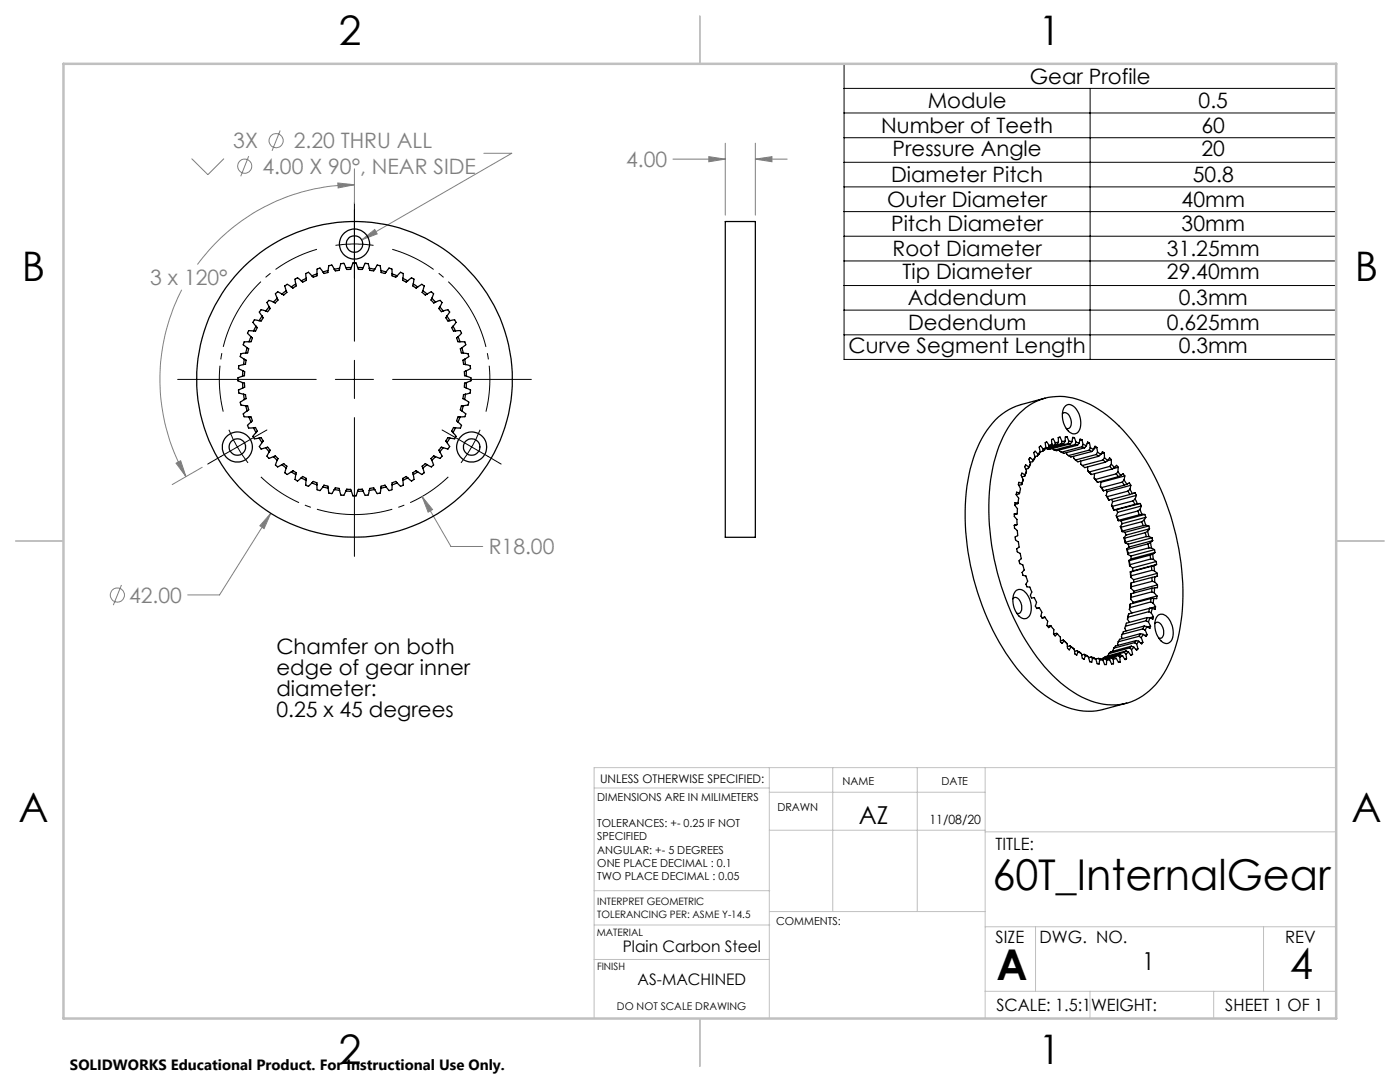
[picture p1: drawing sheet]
<svg xmlns="http://www.w3.org/2000/svg" width="279mm" height="216mm" viewBox="0 0 279 216" stroke-linecap="round" stroke-linejoin="round" font-family="sans-serif">
<g fill="none" stroke="#808080" stroke-width=".2">
<path d="M38.2 31.6l3.3 3.3 3.2-3.3M49.6 31.2l-1.6 4M55.9 26l-1.6 4.1M67.4 36.5l3.3 .4-3.2 .6zM70.7 36.9a39 39 0 0 0-31.3 15.9M70.7 33.7v6.9M96.6 30.6h5.5l-29.9 17.3M134.3 31.8h10.4M141.5 31.3l3.2 .5-3.2 .5zM144.7 28.6v14.3M150.7 31.8l3.4-.5v1zM150.7 28.6v14.3"/>
<path d="M150.7 31.8h6.4M36.3 57.8a38.9 38.9 0 0 0 .8 37.3M72.2 47.9l2.6-2.1 .5 .9zM35.1 92.4l1-.5 1 3.2zM40.4 93.2l-6 3.5M84.2 99.1l2.1 2.6-.9 .5zM84.2 99.1l5.8 9.9h6.3M24.2 116.7l-1.6 4.1M54 102.4l-1.3 3.1-.8-.6zM54 102.4l-10.2 16.3h-6.3"/>
<circle cx="48.8" cy="33.1" r="1.41"/>
<circle cx="55.1" cy="28.1" r="1.42"/>
<circle cx="23.4" cy="118.7" r="1.42"/>
</g>
<path d="M63.2 49.7a27 27 0 0 0-18.7 32.4M52.1 95.2a27 27 0 0 0 37.4 0M97 82.1a27 27 0 0 0-18.7-32.4" fill="none" stroke="#000" stroke-width=".2" stroke-dasharray="15.2 1.3 1.3 1.3" stroke-dashoffset="6" stroke-linecap="butt"/>
<g fill="none" stroke="#000" stroke-width=".2">
<path d="M168.5 12.7h98.2v59h-98.2zM168.5 17.6h98.2M217.6 17.6v54.1M168.5 22.5h98.2M168.5 27.5h98.2M168.5 32.4h98.2M168.5 37.3h98.2M67 49a25.6 25.6 0 0 1 7.5 0M70.7 40.4v27.7M168.5 42.2h98.2M168.5 47.1h98.2M168.5 52.1h98.2"/>
<path d="M168.5 57h98.2M35.5 75.7h27.6M66.9 75.7h7.6M70.7 71.9v7.6M78.4 75.7h27.6M168.5 61.9h98.2M168.5 66.8h98.2M45.7 85.8l1.7 3.4M47.4 89.2l2.1 3.2M47.4 89.2l-5.9 3.4M53.3 85.8l-5.9 3.4M70.7 83.3v27.7"/>
<path d="M88.2 85.8l5.9 3.4M94.1 89.2l-2.1 3.2M94.1 89.2l5.9 3.4M95.8 85.8l-1.7 3.4"/>
</g>
<g fill="none" stroke="#c0c0c0" stroke-width=".2">
<path d="M118.6 157.2h34.9M153.5 153.2v50M153.5 158.1h43.1M166.2 153.2v28.7M183.1 153.2v28.7M196.6 153.2v50M266.7 153.2h-148.1v50M118.6 177.7h35M153.5 165.7h43.1M196.6 166h70.1M118.6 191.5h34.9M118.6 184.6h35"/>
<path d="M153.6 181.9h43M196.6 197.8h70.1M196.6 184.9h70.1M206.7 184.9v12.9M217.5 197.8v5.4M242.2 197.8v5.4M252.2 184.9v12.9"/>
</g>
<path d="M139.7 3.2v9.5M3.1 107.9h9.6M266.7 107.9h9.5M139.7 203.2v9.6" fill="none" stroke="#c0c0c0" stroke-width=".25"/>
<path d="M12.7 12.7h254v190.5h-254z" fill="none" stroke="#c0c0c0" stroke-width=".5"/>
<path d="M72.2 47.9l3.1-1.2-.5-.9zM54 102.4l-2.1 2.5 .8 .6zM67.4 36.5l3.3 .4-3.2 .6zM35.1 92.4l1-.5 1 3.2zM84.2 99.1l1.2 3.1 .9-.5zM141.5 31.3l3.2 .5-3.2 .5zM150.7 31.8l3.4-.5v1z" fill="#808080"/>
<g fill="none" stroke="#000" stroke-width=".25">
<path d="M55.3 59.5l-.7 .8M55.3 59.5l.2 .4-.6 .6-.3-.2M56.3 58.7l-.9-.5-.2 .2-.2 .2 .3 .9M57.1 58l-.8 .7M57.1 58l.2 .3-.7 .6-.3-.2M58.1 57.3l-.8-.6-.5 .3 .3 1M59 56.7l-.9 .6M59 56.7l.1 .4-.6 .4-.4-.2M60.1 56l-.7-.6-.4 .2-.1 .1 .1 1M61.1 55.5l-1 .5M61.1 55.5v.5l-.6 .3-.4-.3M62.2 55l-.6-.7-.6 .3 .1 .9"/>
<path d="M63.3 54.6l-1.1 .4M63.3 54.6v.4l-.2 .1-.6 .2-.3-.3M64.5 54.3l-.6-.8-.6 .2v.9M65.5 54l-1 .3M65.5 54l-.1 .4h-.1l-.6 .2-.2-.3M66.7 53.7l-.5-.8-.5 .1-.2 1M67.8 53.6l-1.1 .1M67.8 53.6l-.1 .3-.4 .1h-.4l-.2-.3M69 53.4l-.4-.9-.6 .1-.2 1M70.1 53.3l.3-.8h.6l.4 .8M70.1 53.3l-1.1 .1M70.1 53.3l-.1 .4-.3 .1h-.5l-.2-.4"/>
<path d="M71.4 53.3l1.1 .1M71.4 53.3l.1 .4 .3 .1h.5l.2-.4M72.5 53.4l.4-.9 .6 .1 .2 1M73.7 53.6l1.1 .1M73.7 53.6l.1 .3 .4 .1h.4l.2-.3M74.8 53.7l.5-.8 .5 .1 .2 1M76 54l1 .3M76 54l.1 .4h.1l.6 .2 .2-.3M77 54.3l.6-.8 .6 .2v.9M78.2 54.6l1.1 .4M78.2 54.6v.4l.2 .1 .6 .2 .3-.3M79.3 55l.6-.7 .6 .3-.1 .9"/>
<path d="M80.4 55.5l1 .5M80.4 55.5v.5l.6 .3 .4-.3M81.4 56l.7-.6 .4 .2 .1 .1-.1 1M82.5 56.7l.9 .6M82.5 56.7l-.1 .4 .6 .4 .4-.2M83.4 57.3l.8-.6 .5 .3-.3 1M84.4 58l.8 .7M84.4 58l-.2 .3 .4 .3 .3 .3 .3-.2M85.2 58.7l.9-.5 .3 .3 .1 .1-.3 .9M86.2 59.5l.7 .8M86.2 59.5l-.2 .4 .6 .6 .3-.2M144.7 44.2h6v63h-6z"/>
<path d="M48.4 75.1l-.9 .3v.6l.9 .3M48.4 76.3l.1 1.1M48.4 76.3l.4 .1v.5v.4l-.3 .1M48.5 74l-.1 1.1M48.5 77.4l-.9 .4v.5l.1 .1 .9 .3M48.5 74l.3 .2v.2v.6l-.4 .1M48.6 72.7l-.9 .3-.1 .1v.5l.9 .4M48.6 78.7l.2 1M48.6 78.7h.4l.1 .7-.3 .3M48.8 71.7l-.2 1M48.8 79.7l-.9 .6 .1 .2 .1 .3 .9 .2M48.8 71.7l.3 .3-.1 .7h-.4"/>
<path d="M49 70.4l-.9 .2-.1 .3-.1 .3 .9 .5M49.3 69.4l-.3 1M49.3 69.4l.3 .2v.3l-.2 .5h-.4M49.7 68.2h-1l-.1 .5-.1 .1 .8 .6M50.1 67.2l-.4 1M50.1 67.2l.3 .3-.3 .6-.4 .1M50.6 66h-1l-.2 .5 .7 .7M51.1 65.1l-.5 .9M51.1 65.1l.3 .3-.4 .6h-.4M51.7 64l-.9-.2-.1 .2-.2 .3 .6 .8M52.3 63.1l-.6 .9M52.3 63.1l.2 .3-.2 .4-.2 .3-.4-.1"/>
<path d="M53.1 62.1l-1-.3-.2 .2-.1 .3 .5 .8M53.7 61.2l-.6 .9M53.7 61.2l.2 .4-.5 .6-.3-.1M54.6 60.3l-.9-.4-.3 .3-.1 .2 .4 .8M86.9 60.3l.9-.4 .3 .3 .1 .2-.4 .8M87.8 61.2l.6 .9M87.8 61.2l-.2 .4 .5 .6 .3-.1M88.4 62.1l1-.3 .2 .2 .1 .3-.5 .8M89.2 63.1l.6 .9M89.2 63.1l-.2 .3 .2 .4 .2 .3 .4-.1M89.8 64l.9-.2 .1 .2 .2 .3-.6 .8M90.4 65.1l.5 .9"/>
<path d="M90.4 65.1l-.3 .3 .4 .6h.4M90.9 66h1l.2 .5-.7 .7M91.4 67.2l.4 1M91.4 67.2l-.3 .3 .3 .6 .4 .1M91.8 68.2h1l.1 .5 .1 .1-.8 .6M92.2 69.4l.3 1M92.2 69.4l-.3 .2v.3l.2 .5h.4M92.5 70.4l.9 .2 .1 .3 .1 .3-.9 .5M92.7 79.7l.9 .6-.1 .2-.1 .3-.9 .2M92.7 71.7l.2 1M92.7 71.7l-.3 .3 .1 .7h.4M92.9 78.7l-.2 1"/>
<path d="M92.9 72.7l.9 .3 .1 .5-.9 .5M92.9 78.7h-.4l-.1 .7 .3 .3M93 77.4l.9 .5-.1 .5-.9 .3M93 74l.1 1.1M93 74l-.3 .2v.2v.6l.4 .1M93.1 76.3l-.1 1.1M93.1 75.1l.9 .4v.5l-.9 .3M93.1 76.3l-.4 .1v.5v.4l.3 .1M208.6 79.4l-4.8 1.3a12.8 12.8 0 0 0-7.9 6.8 34.8 34.8 0 0 0-3 19.9 50.3 50.3 0 0 0 10.8 26.9 20.8 20.8 0 0 0 11.7 7.5l1.7 .1h1.7l6.1-1.6M49 81l.3 1M49 81l.5 .1 .1 .7-.3 .2M49.3 82l-.8 .6 .1 .1 .1 .4 1 .1"/>
<path d="M49.7 83.2l.4 1M49.7 83.2h.4l.3 .8-.3 .2M50.1 84.2l-.7 .7 .1 .3 .1 .2h1M50.6 85.4l.5 .9M50.6 85.4l.4-.1v.1l.4 .6-.3 .3M51.1 86.3l-.6 .8 .2 .4 1-.1M51.7 87.4l.6 .9M51.7 87.4l.4-.1 .4 .7-.2 .3M52.3 88.3l-.5 .8 .3 .5 1-.3M53.1 89.3l.6 .9M53.1 89.3l.3-.1 .2 .2 .3 .5-.2 .3M53.7 90.2l-.4 .8 .4 .5 .9-.4"/>
<path d="M54.6 91.1l.7 .8M54.6 91.1l.3-.2 .3 .3 .3 .3-.2 .4M55.3 91.9l-.3 .9 .2 .2 .2 .2 .9-.5M56.3 92.7l.8 .7M56.3 92.7l.3-.2 .7 .5-.2 .4M57.1 93.4l-.3 .9 .2 .2 .3 .2 .8-.5M58.1 94.2l.9 .5M58.1 94.2l.4-.3 .6 .4-.1 .4M59 94.7l-.1 1 .4 .3 .8-.6M60.1 95.4l1 .4M60.1 95.4l.3-.3 .7 .4v.3M61.1 95.8l-.1 1 .3 .2h.3l.6-.6"/>
<path d="M62.2 96.4l1.1 .3M62.2 96.4l.3-.3 .8 .2v.4M63.3 96.7l.1 1.1 .5 .1 .6-.7M64.5 97.2l1 .2M64.5 97.2l.2-.4 .7 .2 .1 .4M65.5 97.4l.1 1h.2l.4 .1 .5-.8M66.7 97.7l1.1 .2M66.7 97.7l.2-.4 .5 .1 .3 .1 .1 .4M67.8 97.9l.2 .9h.5h.1l.4-.8M69 98h1.1M69 98l.2-.4h.8l.1 .4M70.1 98l.3 1h.6l.4-1"/>
<path d="M72.5 98h-1.1M72.5 98l-.2-.4h-.8l-.1 .4M73.7 97.9l-.2 .9h-.5h-.1l-.4-.8M74.8 97.7l-1.1 .2M74.8 97.7l-.2-.4-.3 .1-.5 .1-.1 .4M76 97.4l-.1 1h-.2l-.4 .1-.5-.8M77 97.2l-1 .2M77 97.2l-.2-.4-.7 .2-.1 .4M78.2 96.7l-.1 1.1-.5 .1-.6-.7M79.3 96.4l-1.1 .3M79.3 96.4l-.3-.3-.8 .2v.4M80.4 95.8l.1 1-.3 .2h-.3l-.6-.6"/>
<path d="M81.4 95.4l-1 .4M81.4 95.4l-.3-.3-.7 .4v.3M82.5 94.7l.1 1-.4 .3-.8-.6M83.4 94.2l-.9 .5M83.4 94.2l-.4-.3-.6 .4 .1 .4M84.4 93.4l.3 .9-.2 .2-.3 .2-.8-.5M85.2 92.7l-.8 .7M85.2 92.7l-.3-.2-.7 .5 .2 .4M86.2 91.9l.3 .9-.1 .1-.3 .3-.9-.5M86.9 91.1l-.7 .8M86.9 91.1l-.3-.2-.3 .3-.3 .3 .2 .4M87.8 90.2l.4 .8-.1 .2-.3 .3-.9-.4"/>
<path d="M88.4 89.3l-.6 .9M88.4 89.3l-.3-.1-.2 .2-.3 .5 .2 .3M89.2 88.3l.5 .8-.3 .5-1-.3M89.8 87.4l-.6 .9M89.8 87.4l-.4-.1-.4 .7 .2 .3M90.4 86.3l.6 .8-.2 .4-1-.1M90.9 85.4l-.5 .9M90.9 85.4l-.4-.1-.3 .6 .2 .4M91.4 84.2l.7 .7-.1 .3-.1 .2h-1M91.8 83.2l-.4 1M91.8 83.2h-.4l-.3 .8 .3 .2M92.2 82l.8 .6-.1 .1-.1 .4-1 .1"/>
<path d="M92.5 81l-.3 1M92.5 81l-.5 .1-.1 .7 .3 .2M202.8 98.7l.5 .7-.1 1M203.4 82.5a11.6 11.6 0 0 1 14.1-1.8 30.2 30.2 0 0 1 11.8 12.2 51.8 51.8 0 0 1 6.4 31.1 22.8 22.8 0 0 1-5.7 13.3 11.3 11.3 0 0 1-13.2 2.2 27.9 27.9 0 0 1-12-11.5 50.7 50.7 0 0 1-6.9-33.5 22.7 22.7 0 0 1 5.5-12zM203.5 98.4l-.6-.2-.1 .5M203.5 98.4l-.1 .1-.6 .2M203.9 96.7l-.6 .1M203.9 96.5l-.6-.3v.2l-.1 .3 .5 .8-.2 .9M203.9 96.5v.2M204.2 95.7l-.3 .8M204.2 95.7l-.3 1M204.5 95l-.6 .1"/>
<path d="M204.5 94.8l-.6-.4-.1 .4 .4 .9M204.5 94.8v.2M204.9 94l-.4 .8M204.9 94l-.4 1M205.2 93.5l-.5 .1M205.3 93.2l-.6-.5-.2 .4 .4 .9M205.3 93.2l-.1 .3M205.7 92.5l-.4 .7M205.7 92.5l-.5 1M206.1 92.1l-.5 .2M206.1 91.8l-.5-.5-.2 .2v.1l.3 .9M206.1 91.8v.3"/>
<path d="M206.6 91.2l-.5 .6M206.6 91.2l-.5 .9M207 91l-.4 .1M207.1 90.6l-.5-.6-.3 .3 .3 .9M207.1 90.6l-.1 .4M207.6 90.2l-.5 .4M207.6 90.2l-.6 .8M208.1 90l-.5 .2M208.2 89.6l-.5-.6-.2 .1-.1 .1 .2 1M208.2 89.6l-.1 .4M208.7 89.3l-.5 .3M208.7 89.3l-.2 .4-.4 .3"/>
<path d="M208.8 89.4l.2 .2M209.4 88.9l-.5-.7h-.2l-.1 .1 .1 1M209.4 88.9l-.1 .4M209.7 89.1l-.4 .2M209.9 88.6l-.5 .3M209.9 88.6l-.2 .5M210 89.5l.4 .3M210.6 88.4l-.4-.8h-.2l-.1 .1v.9M210.6 88.4l-.1 .4M211 88.7l-.5 .1M211 88.7l-1.3 .3 .8-.2M211.2 88.2l-.6 .2"/>
<path d="M211.2 88.2l-.2 .5M211.4 89.8l.4 .4M211.6 87.2l.3 .9M211.6 87.2l-.4 .1v.9M211.6 87.2l-.4 .1M211.8 88.5l-2.1 .6M211.9 88.1l-.1 .4M212 82.6a.85 .85 0 0 1 .9-.2 .85 .85 0 0 1 .6 .7 1.76 1.76 0 0 1-.3 2.4h-.4M212.3 88.5h-.5M212.3 88.5l-3.7 1 .7-.2M212.5 81.1a1.51 1.51 0 0 1 2.4 .8 3.9 3.9 0 0 1 .1 4.5 1.88 1.88 0 0 1-2.5-1.3 4 4 0 0 1 0-4zM212.6 88.1h-.7"/>
<path d="M212.6 88.1l-.3 .4M212.8 90.3l.1 .3 .3 .3M213 87.2h-.4v.9M213 87.2l.3 .9M213 87.2h-.4M213.1 88.5h.5M213.1 88.5l-4.1 1.1M213.3 88.1h.7M213.3 88.1l-.2 .4M213.6 88.5l-4.1 1.1h-.5M214 88.1l-.4 .4M214.2 91.1l.1 .4 .3 .3"/>
<path d="M214.4 87.3l.3 .9M214.4 87.3h-.3l-.1 .8M214.4 87.3l-.3 .1M214.6 88.7l.5 .1M214.6 88.7l-4.2 1.1M214.7 88.2l.7 .2M214.7 88.2l-.1 .5M215.1 88.8l-4.2 1.1-.5-.1M215.4 88.4l-.3 .4M215.7 92v.6l.3 .3M215.9 87.7l.2 1M215.9 87.7l-.4-.1-.1 .8"/>
<path d="M215.9 89.1l.6 .3M215.9 87.7l-.4 .1M215.9 89.1l-4.1 1.1M216.1 88.7l.7 .2M216.1 88.7l-.2 .4M216.5 89.4l-4.2 1.1-.5-.3M216.8 88.9l-.3 .5M217.1 93.2v.7M217.1 93.9l.7 .8M217.1 93.9l.2 .3M217.3 94.2l.5 .5M217.4 89.8l.5 .3"/>
<path d="M217.4 89.8l-4.2 1.1M217.4 88.4l.2 .9M217.4 88.4l-.3-.2-.3 .7M217.4 88.4l-.4 .1M217.6 89.3l.7 .4M217.6 89.3l-.2 .5M217.9 90.1l-4.2 1.1-.5-.3M218.3 89.7l-.4 .4M218.4 95.4l.7 .8M218.4 95.4l.2 .3M218.4 94.5v.9M218.6 95.7l.5 .5"/>
<path d="M218.8 90.7l.5 .4M218.8 90.7l-4.2 1.1M218.9 89.3l.1 .9M218.9 89.3l-.4-.3-.2 .7M218.9 89.3l-.5 .1M219 90.2l.7 .5M219 90.2l-.2 .5M219.3 91.1l-4.2 1-.5-.3M219.6 97l.6 .9M219.6 97l.3 .3M219.6 96.1l.1 .1M219.7 90.7l-.4 .4"/>
<path d="M219.7 96.2l-.1 .8M219.9 97.3l.3 .6M220.1 91.8l.5 .4M220.1 91.8l-4.1 1.1M220.4 90.4v.9M220.4 90.4l-.4-.3-.3 .6M220.4 90.4l-.7 .2M220.4 91.3l.7 .6M220.4 91.3l-.3 .5M220.6 92.2l-4.1 1.1-.5-.4M220.8 97.8l.1 .3M220.8 98.9l.5 .9"/>
<path d="M220.8 98.9l.2 .2M220.9 98.1l-.1 .8M221 99.1l.3 .7M221.1 91.9l-.5 .3M221.5 93.1l.4 .5 .5-.3M221.5 93.1l-4.2 1.1M221.8 92.6l.6 .7M221.8 91.7v.9M221.8 91.7l-.4-.3-.3 .5M221.8 91.7l-.7 .2M221.8 92.6l-.3 .5M221.8 99.7l.2 .4"/>
<path d="M222.8 94.5l.4 .6M222.8 94.5l-4.2 1.2M223.1 94.1l.6 .8M223.1 94.1l-.3 .4M223.2 93.2l-.1 .9M223.2 93.2l-.4-.3-.4 .4M223.2 93.2l-5.4 1.5M223.2 95.1l-4.1 1.1M223.7 94.9l.5-.4 .3 .5M223.7 94.9l-.5 .2M224 96.2l.4 .6M224 96.2l-4.1 1.1"/>
<path d="M224.3 95.8l.6 .8M224.3 95.8l-.3 .4M224.4 96.8l-4.2 1.1M224.5 95l-.2 .8M224.5 95l-4.8 1.2M224.9 96.6l.5-.3 .3 .5M224.9 96.6l-.5 .2M225.1 98l.4 .7M225.1 98l-4.1 1.1M225.5 97.6l.5 .9M225.5 97.6l-.4 .4M225.5 98.7l-4.2 1.1"/>
<path d="M225.7 96.8l-.2 .8M225.7 96.8l-4.8 1.3M226 98.5l-.5 .2M226.1 99.9l.4 .7M226.1 99.9l-4.1 1.1M226.5 98.4l.3 .4M226.5 98.4l-.5 .1M226.5 98.4l-.3 .1M226.6 99.6l.4 .9M226.6 99.6l-.5 .3M226.8 98.8l-.2 .8M226.8 98.8l-4.8 1.3"/>
<path d="M202.1 119.5a.75 .75 0 0 1 1.3 .2 2.21 2.21 0 0 1 .1 2.6l-.6 .1M202.4 104.8l.1 .5a1.53 1.53 0 0 1 .6 1.6 .52 .52 0 0 0-.5 .7l.1 .1a1.47 1.47 0 0 1 .7 1.3v.2a.58 .58 0 0 0-.4 .5 .58 .58 0 0 0 .2 .5l.4 .2 .1 .4a.85 .85 0 0 1-.3 1.2l.1 .4a1.38 1.38 0 0 1 .9 1.3l-.4 .5 .2 .5a.96 .96 0 0 1 .8 1l.1 .3-.3 .6 .1 .5 .6 .1 .1 .2a1.54 1.54 0 0 1 .1 1.5l.1 .4 .6-.1 .1 .3a1.42 1.42 0 0 1 .2 1.5l.2 .4 .5-.1M202.7 118a1.39 1.39 0 0 1 2.2 .4 4.2 4.2 0 0 1 .4 4.7 1.51 1.51 0 0 1-2.4-.8 4.1 4.1 0 0 1-.2-4.3zM203 102.5h-.6v.5a1.64 1.64 0 0 1 .6 1.5v.2M203 104.7l-.6 .1M203 102.5l-.6 .2M203.2 100.4l-.6-.1-.1 .5a1.58 1.58 0 0 1 .5 1.4v.3M203.2 100.4l-.6 .2M221.8 100.8l.5 1M221.8 100.8l.2 .2M222 101l.4 .7M222 100.1l-.2 .7"/>
<path d="M222.4 101.7l-.1 .1M222.8 102.9l.4 1M222.8 102.9l.1 .2M222.8 101.7l-.5 .1M222.8 101.7l.3 .5M222.9 103.1l.3 .7M223.1 102.2l-.3 .7M223.2 103.9h.5M223.2 103.8v.1M223.6 105.1l.3 1M223.6 105.1l.1 .1M223.7 105.2l.3 .8"/>
<path d="M223.7 103.9l.2 .6M223.9 104.5l-.3 .6M223.9 106.1l.6 .1M224 106l-.1 .1M224.3 107.3l.3 1M224.3 107.3l.1 .1M224.4 107.4l.2 .8M224.5 106.2l.2 .6M224.6 108.3l.6 .3M224.6 108.2v.1M224.7 106.8l-.4 .5M224.9 109.6l.2 1"/>
<path d="M224.9 109.6h.1M225 109.6l.1 .8M225.1 110.6l.6 .3M225.1 110.4v.2M225.2 108.6l.1 .5M225.3 111.8l.1 1.1M225.3 111.8l.1 .1M225.3 109.1l-.4 .5M225.4 111.9l.1 .8M225.4 112.9l.6 .4M225.5 112.7l-.1 .2M225.6 114.1v1.1"/>
<path d="M225.6 114.1h.1M225.6 119.6l.6 .6M225.6 115.2l.6 .5M225.6 114.1l.1 .8M225.7 110.9l.1 .6M225.7 117.4l.6 .6M225.7 119.2l-.1 .4M225.7 114.9l-.1 .3M225.7 118.5v.7M225.7 118.5l-.1 1.1M225.8 116.3v.8M225.8 111.5l-.5 .3"/>
<path d="M225.8 116.3l-.1 1.1M225.8 117.1l-.1 .3M226 113.3l.1 .6M226.1 113.9l-.5 .2M226.2 115.7v.5M226.3 118v.3M226.5 100.6l-4.1 1.1M227 100.5l-.5 .1M227.1 102l.3 .7M227.1 102l-4.2 1.1M227.4 102.7l-4.2 1.1M227.5 101.6l.4 1"/>
<path d="M227.5 101.6l-.4 .4M227.5 100.5l.3 .5M227.5 100.5h-.5M227.5 100.5l-4.7 1.2M227.8 101l-.3 .6M227.8 101l-4.7 1.2M227.9 104.1l.2 .8M227.9 104.1l-4.2 1.1M227.9 102.6l.6 .1M227.9 102.6l-.5 .1M228.1 104.9l-4.1 1.1M228.3 103.8l.4 1"/>
<path d="M228.3 103.8l-.4 .3M228.5 102.7l.2 .5M228.5 102.7l-4.8 1.2M228.6 106.3l.2 .8M228.6 106.3l-4.2 1.1M228.7 104.8l.6 .2M228.7 103.2l-.4 .6M228.7 104.8l-.6 .1M228.7 103.2l-4.8 1.3M228.8 107.1h.5M228.8 107.1l-4.2 1.1M229 106l.3 1.1"/>
<path d="M229 106l-.4 .3M229.1 108.5l.2 .8M229.1 108.5l-4.1 1.1M229.3 105l.1 .5M229.3 109.3l.5 .1M229.3 109.3l-4.2 1.1M229.3 105l-4.8 1.2M229.3 107.1l.6 .2M229.4 105.5l-.4 .5M229.4 105.5l-4.7 1.3M229.5 110.8l.1 .7M229.5 110.8l-4.1 1.1"/>
<path d="M229.6 108.3l.2 1.1M229.6 108.3l-.5 .2M229.6 111.5l.6 .1M229.6 111.5l-4.1 1.2M229.7 119.4l-.1 .7M229.7 119.4h.6M229.7 119.4l-4.1 1.1M229.8 109.4l.6 .3M229.8 113l.1 .8M229.8 113l-4.2 1.1M229.8 118.1l.6 .2M229.8 118.1l-4.1 1.1"/>
<path d="M229.9 113.8l.5 .1M229.9 113.8l-4.2 1.1M229.9 107.3l.1 .6M229.9 117.4l-.1 .7M229.9 115.2v.8M229.9 117.4l-4.2 1.1M229.9 115.2l-4.1 1.1M229.9 107.3l-4.7 1.3M229.9 116l.5 .1M229.9 116l-4.1 1.1M230 110.6l.2 1M230 110.6l-.5 .2"/>
<path d="M230 107.9l-.4 .4M230 107.9l-4.7 1.2M230.2 111.6l.6 .4M230.3 119.4l-.2 .9M230.3 112.9l.1 1M230.3 112.9l-.5 .1M230.4 118.3l.5 .6M230.4 113.9l.6 .5M230.4 109.7l.1 .5M230.4 109.7l-4.7 1.2M230.4 117.3v1M230.4 116.1l.6 .6"/>
<path d="M230.4 115.1v1M230.4 117.3l-.5 .1M230.4 115.1l-.5 .1M230.5 110.2l-.5 .4M230.5 110.2l-4.7 1.3M230.8 112v.6M230.8 112l-4.8 1.3M230.8 112.6l-.5 .3M230.8 112.6l-4.7 1.3M230.9 118.9l-.1 .6-.5-.1M230.9 118.9l-4.7 1.3M231 114.4v.6"/>
<path d="M231 114.4l-4.8 1.3M231 116.7v.6h-.6M231 115l-.6 .1M231 116.7l-4.7 1.3M231 115l-.4 .1M207.4 121.3l.1 .2a1.37 1.37 0 0 1 .3 1.4l.2 .5 .5-.2M207.4 121.3l-.5 .1M208.5 123.2l.2 .2a1.33 1.33 0 0 1 .3 1.4l.3 .4 .4-.3M208.5 123.2l-.6 .1M209.7 124.9l.2 .2a1.18 1.18 0 0 1 .4 1.4M209.7 124.9l-.6 .1M211 126.5l-.4 .4-.3-.4"/>
<path d="M211 126.5l.6 .6v1l.3 .3 .4-.5M211 126.5l-.1-.1-.6 .1M212.2 127.7l.8 .7M212.2 127.7l.1 .2M212.2 127.7l-.6 .2M212.3 127.9l.7 .5M213 128.4v1l.4 .3 .3-.6M213.6 128.9l.8 .6M213.6 128.9l.1 .2M213.6 128.9l-.6 .1M213.7 129.1l.7 .4M214.4 129.5l.1 1 .4 .2 .3-.6"/>
<path d="M214.9 129.8l.9 .6M214.9 129.8l.3 .3M214.9 129.8l-.4 .2M215.2 130.1l.6 .3M215.8 130.4l.2 1 .3 .2 .3-.8M216.4 130.6l.8 .5M216.4 130.6l.2 .2M216.4 130.6l-.5 .1M216.6 130.8l.6 .3M217.2 131.1l.3 .9 .3 .2 .2-.9M217.8 131.1l.9 .4M217.8 131.1l.2 .2"/>
<path d="M217.8 131.1l-.5 .1M218 131.3l.7 .2M218.7 131.5l.3 1h.4l.1-.8M219.2 131.4h.5l.4 .3M219.2 131.4l.3 .3M219.2 131.4l-.5 .1M219.5 131.7h.6M220.1 131.7l.4 .9h.3v-.9M220.2 131.3l-.1 .3M220.6 131.4l.2 .3M220.6 131.4l-.7 .2M221 131.4h-.4"/>
<path d="M221 131.4l.5 .3M221.3 130.4l-.2 .5M221.5 131.7h-.7M221.9 131.2l.3 .4M221.9 131.2l-.8 .2M222.2 131.6v.9h-.2h-.1l-.4-.8M222.3 129.3l-.2 .6M222.3 131.1l-.4 .1M222.3 131.1l.5 .3M222.8 131.4l-.6 .2M222.8 131.4l.4 .8M223.1 130.8l.4 .3"/>
<path d="M223.1 130.8l-2.1 .6M223.2 128.1l-.2 .4 .1 .3M223.5 131.1l.1 1M223.6 132.1l-.4 .1M223.6 130.6l-.5 .2M223.6 130.6l.4 .3M223.6 130.6l-3 .8M223.9 126.6l-.1 .4 .2 .4M224 130.9l-.5 .2M224 130.9l.5 .7 .3-.2M224.3 130.2l.4 .3M224.3 130.2l-4.1 1.1"/>
<path d="M224.6 125l-.1 .4 .3 .5M224.7 130.5l.1 .9M224.7 129.9l-.4 .3M224.7 129.9l-4.1 1.1-.4 .3M224.7 129.9l.5 .2M224.8 131.4l-.3 .1M225 123.5l.4 .7M225.1 123.2l-.1 .3M225.2 130.1l-.5 .4M225.2 130.1l.5 .7 .3-.2M225.2 122.5l-.1 .7M225.2 122.5l-.2 1"/>
<path d="M225.4 121.6l.5 .7M225.4 129.3l.4 .3M225.4 129.3l-4.1 1.1M225.5 121.2l-.1 .4M225.6 120.5l-.1 .7M225.6 120.5l-.2 1.1M225.8 128.9l-.4 .4M225.8 128.9l-4.1 1.2-.4 .3M225.8 128.9l.5 .3M225.8 129.6l.2 1M226 130.6l-.4 .1M226.2 120.2l-.1 .2"/>
<path d="M226.3 129.2l-.5 .4M226.3 129.2l.5 .6 .3-.3M226.4 128.2l.4 .3M226.4 128.2l-4.1 1.1M226.8 127.8l-.4 .4M226.8 127.8l-4.2 1.1-.3 .4M226.8 127.8l.5 .2M226.8 128.5l.3 1M227.1 129.5l-.4 .1M227.3 128l-.5 .5M227.3 128l.6 .5 .2-.3M227.3 127l.5 .2"/>
<path d="M227.3 127l-4.1 1.1M227.6 126.4l-.3 .6M227.6 126.4l-4.2 1.2-.2 .5M227.6 126.4l.5 .2M227.8 127.2l.3 1M228.1 128.2l-.5 .1M228.1 125.5l.5 .3M228.1 125.5l-4.2 1.1M228.1 126.6l-.3 .6M228.1 126.6l.6 .4 .2-.4M228.4 124.9l-.3 .6M228.4 124.9l-4.2 1.1-.3 .6"/>
<path d="M228.4 124.9l.5 .1M228.6 125.8l.3 .8M228.7 123.9l.5 .2M228.7 123.9l-4.1 1.1M228.9 125l-.3 .8M228.9 126.6l-.5 .2M229 123.2l-.3 .7M229 123.2l-4.2 1.2-.2 .6M229 123.2l.5 .1M229.2 124.1l.4 .9M229.2 122.1l.5 .2M229.2 122.1l-4.1 1.1"/>
<path d="M229.5 123.3l-.3 .8M229.6 125l-.1 .4-.6-.4M229.6 125l-.6 .1M229.6 120.1l.5 .2M229.6 120.1l-4.1 1.1M229.7 122.3l.5 .8M229.9 121.4l-.2 .9M229.9 121.4h-.5l-.2 .7M230.1 120.3l.5 .8M230.2 123.1l-.1 .4-.6-.2M230.2 123.1l-.8 .2M230.5 124.4a.75 .75 0 0 1 1.3 .3 2.21 2.21 0 0 1 0 2.6h-.6"/>
<path d="M230.6 121.1l-.1 .5-.6-.2M230.6 121.1l-5.4 1.4M231 122.9a1.39 1.39 0 0 1 2.2 .5 4.2 4.2 0 0 1 .4 4.6 1.51 1.51 0 0 1-2.4-.8 4.1 4.1 0 0 1-.2-4.3z"/>
<circle cx="70.7" cy="48.7" r="1.65"/>
<circle cx="70.8" cy="48.7" r="3"/>
<circle cx="70.8" cy="75.7" r="31.5"/>
<circle cx="47.4" cy="89.2" r="1.64"/>
<circle cx="47.4" cy="89.2" r="3"/>
<circle cx="94.1" cy="89.2" r="3"/>
<circle cx="94.1" cy="89.2" r="1.65"/>
</g>
<g font-size="8.5">
<text x="198" y="177.6">60T_InternalGear</text>
<text x="198.9" y="195.5">A</text>
<text x="257.4" y="195.4">4</text>
</g>
<g font-size="8.1">
<text x="67.6" y="8.9">2</text>
<text x="207.3" y="8.9">1</text>
<text x="4.4" y="56.2">B</text>
<text x="270.4" y="56.2">B</text>
<text x="3.7" y="164.1">A</text>
<text x="269.7" y="164.1">A</text>
<text x="67.6" y="212.4">2</text>
<text x="207.3" y="212.4">1</text>
</g>
<g font-size="4.9">
<text x="171.4" y="164.4">AZ</text>
<text x="227.9" y="193.5">1</text>
</g>
<g font-size="4.2">
<text x="205.5" y="16.7">Gear Profile</text>
<text x="185.1" y="21.6">Module</text>
<text x="239.2" y="21.6">0.5</text>
<text x="175.8" y="26.5">Number of Teeth</text>
<text x="239.8" y="26.5">60</text>
<text x="178.1" y="31">Pressure Angle</text>
<text x="239.8" y="31">20</text>
<text x="177" y="41.3">Outer Diameter</text>
<text x="177.8" y="36.3">Diameter Pitch</text>
<text x="235.8" y="41.3">40mm</text>
<text x="238" y="36.3">50.8</text>
<text x="177.8" y="46.2">Pitch Diameter</text>
<text x="235.8" y="46.2">30mm</text>
<text x="178.1" y="51.1">Root Diameter</text>
<text x="232.9" y="51.1">31.25mm</text>
<text x="180.1" y="55.6">Tip Diameter</text>
<text x="232.9" y="55.6">29.40mm</text>
<text x="181.2" y="60.9">Addendum</text>
<text x="181.2" y="65.8">Dedendum</text>
<text x="232.9" y="65.8">0.625mm</text>
<text x="235.2" y="60.9">0.3mm</text>
<text x="169.4" y="70.4">Curve Segment Length</text>
<text x="235.2" y="70.4">0.3mm</text>
<text x="55.2" y="130.5">Chamfer on both</text>
<text x="55.2" y="134.7">edge of gear inner</text>
<text x="55.2" y="138.9">diameter:</text>
<text x="55.2" y="143.1">0.25 x 45 degrees</text>
</g>
<g font-size="4.2" fill="#808080">
<text x="46.6" y="29.6">3X</text>
<text x="58.6" y="29.6">2.20 THRU ALL</text>
<text x="52.4" y="34.7">4.00 X 90°, NEAR SIDE</text>
<text x="124.9" y="33.3">4.00</text>
<text x="30" y="56.9">3 x 120°</text>
<text x="97.5" y="110.6">R18.00</text>
<text x="25.8" y="120.3">42.00</text>
</g>
<g font-size="3.4">
<text x="198.7" y="169.7">TITLE:</text>
<text x="198.7" y="188.1">SIZE</text>
<text x="207.5" y="188.1">DWG. NO.</text>
<text x="256.5" y="188.2">REV</text>
<text x="198.8" y="201.7">SCALE: 1.5:1</text>
<text x="217.7" y="201.8">WEIGHT:</text>
<text x="244.5" y="201.7">SHEET 1 OF 1</text>
</g>
<g font-size="3.2">
<text x="124.3" y="190">Plain Carbon Steel</text>
<text x="127.3" y="196.6">AS-MACHINED</text>
</g>
<text font-size="3" x="14" y="213.5">SOLIDWORKS Educational Product. For Instructional Use Only.</text>
<text font-size="2.5" x="185.5" y="164.4">11/08/20</text>
<text font-size="2.4" x="119.8" y="156.2">UNLESS OTHERWISE SPECIFIED:</text>
<g font-size="2.2">
<text x="119.2" y="159.7">DIMENSIONS ARE IN MILIMETERS</text>
<text x="155.1" y="161.8">DRAWN</text>
<text x="168.2" y="156.7">NAME</text>
<text x="187.9" y="156.7">DATE</text>
<text x="119.2" y="165">TOLERANCES: +- 0.25 IF NOT</text>
<text x="119.2" y="167.7">SPECIFIED</text>
<text x="119.2" y="170.3">ANGULAR: +- 5 DEGREES</text>
<text x="119.2" y="173">ONE PLACE DECIMAL : 0.1</text>
<text x="119.2" y="175.6">TWO PLACE DECIMAL : 0.05</text>
<text x="154.9" y="184.6">COMMENTS:</text>
</g>
<text font-size="2.1" x="123.1" y="201.6">DO NOT SCALE DRAWING</text>
<g font-size="2">
<text x="119.2" y="180.6">INTERPRET GEOMETRIC</text>
<text x="119.2" y="183.1">TOLERANCING PER: ASME Y-14.5</text>
<text x="119.1" y="186.7">MATERIAL</text>
<text x="119.1" y="193.5">FINISH</text>
</g>
</svg>
